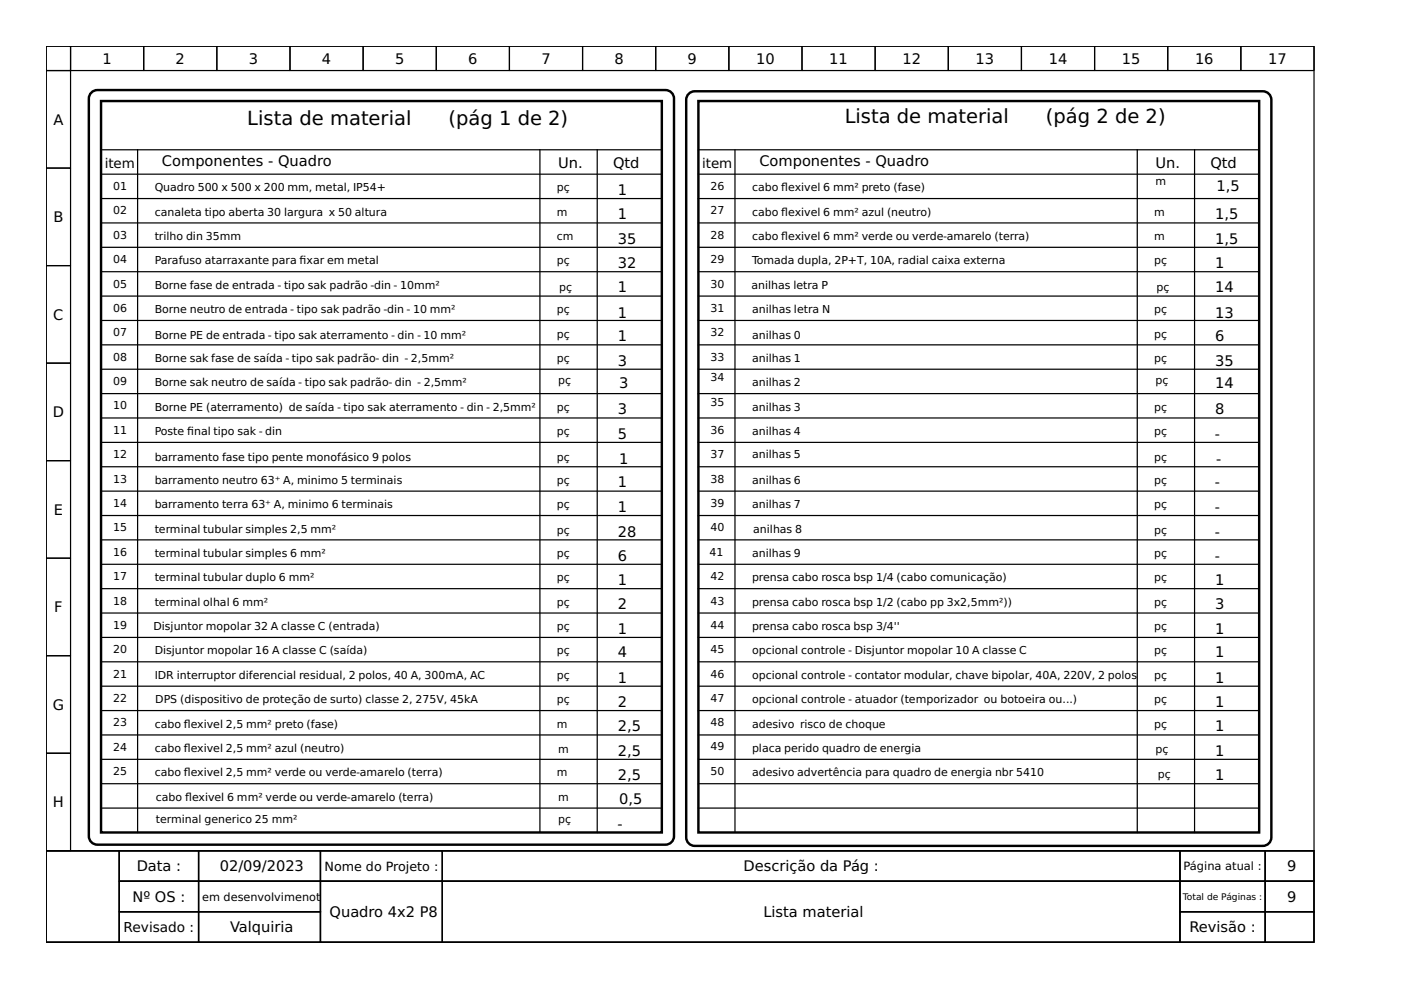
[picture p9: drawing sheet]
<svg xmlns="http://www.w3.org/2000/svg" width="297mm" height="210mm" viewBox="0 0 297 210" stroke-linecap="round" stroke-linejoin="round" font-family="sans-serif">
<g fill="none" stroke="#000" stroke-width=".26">
<path d="M9.8 9.8h268.8v170.6h-268.8zM9.8 9.8h5.2v5.2h-5.2zM9.8 15h5.2v20.6h-5.2zM15 9.8h15.5v5.2h-15.5zM30.5 9.8h15.5v5.2h-15.5zM46 9.8h15.5v5.2h-15.5zM61.5 9.8h15.5v5.2h-15.5zM77 9.8h15.5v5.2h-15.5zM92.5 9.8h15.5v5.2h-15.5zM108 9.8h15.5v5.2h-15.5zM123.5 9.8h15.5v5.2h-15.5zM139 9.8h15.5v5.2h-15.5z"/>
<path d="M154.5 9.8h15.5v5.2h-15.5zM170 9.8h15.6v5.2h-15.6zM185.6 9.8h15.5v5.2h-15.5zM201.1 9.8h15.5v5.2h-15.5zM216.6 9.8h15.5v5.2h-15.5zM232.1 9.8h15.5v5.2h-15.5zM247.6 9.8h15.5v5.2h-15.5zM263.1 9.8h15.5v5.2h-15.5zM9.8 35.6h5.2v20.7h-5.2zM21.4 31.8h118.9M21.4 36.9h118.9M21.4 21.4h118.9"/>
<path d="M29.2 31.8v144.7M114.5 31.8v144.7M126.6 31.8v144.7M148.1 31.8h118.9M148.1 36.9h118.9M148.1 21.4h118.9M155.8 31.8v144.7M241.1 31.8v144.7M253.3 31.8v144.7M9.8 56.3h5.2v20.7h-5.2zM21.4 57.6h118.9M21.4 47.3h118.9"/>
<path d="M21.4 52.4h118.9M21.4 42.1h118.9M148.1 57.6h118.9M148.1 47.3h118.9M148.1 52.4h118.9M148.1 42.1h118.9M9.8 77h5.2v20.7h-5.2zM21.4 62.8h118.9M21.4 67.9h118.9M21.4 73.1h118.9M21.4 78.3h118.9M148.1 62.8h118.9"/>
<path d="M148.1 67.9h118.9M148.1 73.1h118.9M148.1 78.3h118.9M9.8 97.7h5.2v20.6h-5.2zM21.4 88.6h118.9M21.4 93.8h118.9M21.4 99h118.9M21.4 83.5h118.9M148.1 88.6h118.9M148.1 93.8h118.9M148.1 99h118.9M148.1 83.5h118.9"/>
<path d="M9.8 118.3h5.2v20.7h-5.2zM21.4 104.1h118.9M21.4 109.3h118.9M21.4 114.5h118.9M21.4 119.6h118.9M148.1 104.1h118.9M148.1 109.3h118.9M148.1 114.5h118.9M148.1 119.6h118.9M9.8 139h5.2v20.7h-5.2zM21.4 135.1h118.9M21.4 124.8h118.9"/>
<path d="M21.4 130h118.9M148.1 135.1h118.9M148.1 124.8h118.9M148.1 130h118.9M9.8 159.7h5.2v20.7h-5.2zM21.4 140.3h118.9M21.4 145.5h118.9M21.4 150.7h118.9M21.4 155.8h118.9M148.1 140.3h118.9M148.1 145.5h118.9M148.1 150.7h118.9"/>
<path d="M148.1 155.8h118.9M21.4 166.2h118.9M21.4 171.3h118.9M21.4 161h118.9M148.1 166.2h118.9M148.1 171.3h118.9M148.1 161h118.9M9.8 180.4h268.8v19.4h-268.8zM9.8 180.4h15.5v19.4h-15.5zM25.3 180.4h16.8v6.4h-16.8zM25.3 186.8h16.8v6.5h-16.8zM25.3 193.3h16.8v6.5h-16.8z"/>
<path d="M42.1 180.4h25.8v6.4h-25.8zM42.1 186.8h25.8v6.5h-25.8zM42.1 193.3h25.8v6.5h-25.8zM67.9 180.4h25.9v6.4h-25.9zM67.9 186.8h25.9v13h-25.9zM93.8 180.4h156.4v6.4h-156.4zM93.8 186.8h156.4v13h-156.4zM250.2 180.4h18.1v6.4h-18.1zM250.2 186.8h18.1v6.5h-18.1zM250.2 193.3h18.1v6.5h-18.1zM268.3 180.4h10.3v6.4h-10.3zM268.3 186.8h10.3v6.5h-10.3z"/>
<path d="M268.3 193.3h10.3v6.5h-10.3z"/>
</g>
<path d="M19.4 19.6l.8-.4 .4-.1h120.5a1.81 1.81 0 0 1 1.8 1.8v156.4a1.81 1.81 0 0 1-1.8 1.8h-120.5a1.81 1.81 0 0 1-1.8-1.8v-156.4l.1-.5zM146 19.9l.8-.5h.5h120.4a1.81 1.81 0 0 1 1.9 1.8v156.3a1.81 1.81 0 0 1-1.9 1.8h-120.4a1.81 1.81 0 0 1-1.8-1.8v-156.3l.1-.5zM21.4 21.4h118.9v155.1h-118.9zM148.1 21.4h118.9v155.1h-118.9z" fill="none" stroke="#000" stroke-width=".52"/>
<g font-size="4.1">
<text x="52.4" y="26.6">Lista de material</text>
<text x="95.1" y="26.6">(pág 1 de 2)</text>
<text x="179.1" y="26.1">Lista de material</text>
<text x="221.8" y="26.1">(pág 2 de 2)</text>
</g>
<g font-size="3.1">
<text x="21.7" y="13.5">1</text>
<text x="37.2" y="13.5">2</text>
<text x="52.7" y="13.5">3</text>
<text x="68.3" y="13.5">4</text>
<text x="83.8" y="13.5">5</text>
<text x="99.3" y="13.5">6</text>
<text x="114.8" y="13.5">7</text>
<text x="130.3" y="13.5">8</text>
<text x="145.8" y="13.5">9</text>
<text x="160.3" y="13.5">10</text>
<text x="175.8" y="13.5">11</text>
<text x="191.3" y="13.5">12</text>
<text x="206.8" y="13.5">13</text>
<text x="222.4" y="13.5">14</text>
<text x="237.9" y="13.5">15</text>
<text x="253.4" y="13.5">16</text>
<text x="268.9" y="13.5">17</text>
<text x="11.3" y="26.5">A</text>
<text x="34.3" y="35.1">Componentes - Quadro</text>
<text x="118.3" y="35.6">Un.</text>
<text x="130" y="35.6">Qtd</text>
<text x="161" y="35.1">Componentes - Quadro</text>
<text x="245" y="35.6">Un.</text>
<text x="256.6" y="35.6">Qtd</text>
<text x="131" y="41.3">1</text>
<text x="257.9" y="40.5">1,5</text>
<text x="11.3" y="47.1">B</text>
<text x="131" y="46.5">1</text>
<text x="257.7" y="46.5">1,5</text>
<text x="131" y="51.7">35</text>
<text x="257.7" y="51.7">1,5</text>
<text x="131" y="56.8">32</text>
<text x="257.7" y="56.8">1</text>
<text x="131" y="62">1</text>
<text x="257.7" y="62">14</text>
<text x="11.3" y="67.8">C</text>
<text x="131" y="67.4">1</text>
<text x="257.7" y="67.4">13</text>
<text x="131" y="72.3">1</text>
<text x="131" y="77.5">3</text>
<text x="257.7" y="72.3">6</text>
<text x="257.7" y="77.5">35</text>
<text x="131.3" y="82.2">3</text>
<text x="257.7" y="82.2">14</text>
<text x="11.2" y="88.5">D</text>
<text x="131" y="87.8">3</text>
<text x="257.7" y="87.8">8</text>
<text x="131" y="93">5</text>
<text x="257.7" y="93">-</text>
<text x="131.3" y="98.4">1</text>
<text x="257.9" y="98.4">-</text>
<text x="131" y="103.4">1</text>
<text x="257.7" y="103.4">-</text>
<text x="11.4" y="109.2">E</text>
<text x="131" y="114">28</text>
<text x="131" y="108.5">1</text>
<text x="257.7" y="108.5">-</text>
<text x="257.7" y="114">-</text>
<text x="131" y="118.9">6</text>
<text x="257.7" y="118.9">-</text>
<text x="131" y="124">1</text>
<text x="257.7" y="124">1</text>
<text x="11.5" y="129.8">F</text>
<text x="131" y="129.2">2</text>
<text x="257.7" y="129.2">3</text>
<text x="131" y="134.4">1</text>
<text x="257.7" y="134.4">1</text>
<text x="131" y="139.3">4</text>
<text x="257.7" y="139.3">1</text>
<text x="131" y="149.9">2</text>
<text x="131" y="144.7">1</text>
<text x="257.7" y="144.7">1</text>
<text x="257.7" y="149.9">1</text>
<text x="11.2" y="150.5">G</text>
<text x="131" y="155.1">2,5</text>
<text x="257.7" y="155.1">1</text>
<text x="131" y="160.2">2,5</text>
<text x="257.7" y="160.2">1</text>
<text x="131" y="165.4">2,5</text>
<text x="257.7" y="165.4">1</text>
<text x="11.2" y="171.2">H</text>
<text x="131.3" y="170.6">0,5</text>
<text x="131" y="175.7">-</text>
<text x="29" y="184.8">Data :</text>
<text x="46.6" y="184.8">02/09/2023</text>
<text x="157.6" y="184.8">Descrição da Pág :</text>
<text x="272.9" y="184.8">9</text>
<text x="28.1" y="191.2">Nº OS :</text>
<text x="272.9" y="191.2">9</text>
<text x="48.8" y="197.7">Valquiria</text>
<text x="69.9" y="194.5">Quadro 4x2 P8</text>
<text x="161.9" y="194.5">Lista material</text>
<text x="252.2" y="197.7">Revisão :</text>
</g>
<text font-size="2.9" x="26.2" y="197.6">Revisado :</text>
<g font-size="2.8">
<text x="22.2" y="35.6">item</text>
<text x="148.8" y="35.6">item</text>
</g>
<text font-size="2.7" x="68.8" y="184.6">Nome do Projeto :</text>
<g font-size="2.4">
<text x="250.9" y="184.5">Página atual :</text>
<text x="42.9" y="191">em desenvolvimenot</text>
</g>
<g font-size="2.3">
<text x="24" y="40.3">01</text>
<text x="32.8" y="40.5">Quadro 500 x 500 x 200 mm, metal, IP54+</text>
<text x="118.1" y="40.5">pç</text>
<text x="150.7" y="40.3">26</text>
<text x="159.4" y="40.5">cabo fexivel 6 mm² preto (fase)</text>
<text x="165.6" y="40.5">l</text>
<text x="245" y="39.1">m</text>
<text x="24" y="45.5">02</text>
<text x="32.8" y="45.7">canaleta tipo aberta 30 largura x 50 altura</text>
<text x="118.1" y="45.7">m</text>
<text x="150.7" y="45.5">27</text>
<text x="159.4" y="45.7">cabo fexivel 6 mm² azul (neutro)</text>
<text x="165.6" y="45.7">l</text>
<text x="244.7" y="45.7">m</text>
<text x="24" y="50.6">03</text>
<text x="32.8" y="50.9">trilho din 35mm</text>
<text x="118.1" y="50.9">cm</text>
<text x="150.7" y="50.7">28</text>
<text x="159.4" y="50.9">cabo fexivel 6 mm² verde ou verde-amarelo (terra)</text>
<text x="165.6" y="50.9">l</text>
<text x="244.7" y="50.9">m</text>
<text x="24" y="55.8">04</text>
<text x="32.8" y="56.1">Parafuso atarraxante para fxar em metal</text>
<text x="63.5" y="56.1">i</text>
<text x="118.1" y="56.1">pç</text>
<text x="150.7" y="55.8">29</text>
<text x="159.4" y="56.1">Tomada dupla, 2P+T, 10A, radial caixa externa</text>
<text x="244.7" y="56.1">pç</text>
<text x="24" y="61">05</text>
<text x="32.8" y="61.2">Borne fase de entrada - tipo sak padrão -din - 10mm²</text>
<text x="118.6" y="61.7">pç</text>
<text x="150.7" y="61">30</text>
<text x="159.3" y="61.2">anilhas letra P</text>
<text x="245.2" y="61.7">pç</text>
<text x="24" y="71.3">07</text>
<text x="24" y="66.1">06</text>
<text x="32.8" y="66.4">Borne neutro de entrada - tipo sak padrão -din - 10 mm²</text>
<text x="32.8" y="71.8">Borne PE de entrada - tipo sak aterramento - din - 10 mm²</text>
<text x="118.1" y="66.4">pç</text>
<text x="118.1" y="71.6">pç</text>
<text x="150.7" y="71.3">32</text>
<text x="150.7" y="66.1">31</text>
<text x="159.4" y="71.8">anilhas 0</text>
<text x="159.4" y="66.4">anilhas letra N</text>
<text x="244.7" y="71.6">pç</text>
<text x="244.7" y="66.4">pç</text>
<text x="24" y="76.5">08</text>
<text x="32.8" y="76.7">Borne sak fase de saída - tipo sak padrão- din - 2,5mm²</text>
<text x="118.1" y="76.7">pç</text>
<text x="150.7" y="76.5">33</text>
<text x="159.4" y="76.7">anilhas 1</text>
<text x="244.7" y="76.7">pç</text>
<text x="24" y="81.6">09</text>
<text x="32.8" y="81.9">Borne sak neutro de saída - tipo sak padrão- din - 2,5mm²</text>
<text x="118.3" y="81.4">pç</text>
<text x="150.7" y="80.9">34</text>
<text x="159.4" y="81.9">anilhas 2</text>
<text x="245" y="81.4">pç</text>
<text x="24" y="86.8">10</text>
<text x="32.8" y="87.1">Borne PE (aterramento) de saída - tipo sak aterramento - din - 2,5mm²</text>
<text x="118.1" y="87.1">pç</text>
<text x="150.7" y="86">35</text>
<text x="159.4" y="87.1">anilhas 3</text>
<text x="244.7" y="87.1">pç</text>
<text x="24" y="92">11</text>
<text x="32.8" y="92.2">Poste fnal tipo sak - din</text>
<text x="39.7" y="92.2">i</text>
<text x="118.1" y="92.2">pç</text>
<text x="150.7" y="92">36</text>
<text x="159.4" y="92.2">anilhas 4</text>
<text x="244.7" y="92.2">pç</text>
<text x="24" y="97.2">12</text>
<text x="32.8" y="97.7">barramento fase tipo pente monofásico 9 polos</text>
<text x="118.1" y="97.7">pç</text>
<text x="150.7" y="97.2">37</text>
<text x="159.4" y="97.2">anilhas 5</text>
<text x="244.7" y="97.7">pç</text>
<text x="24" y="102.3">13</text>
<text x="24" y="107.5">14</text>
<text x="32.8" y="107.8">barramento terra 63⁺ A, minimo 6 terminais</text>
<text x="32.8" y="102.6">barramento neutro 63⁺ A, minimo 5 terminais</text>
<text x="118.1" y="102.6">pç</text>
<text x="118.1" y="107.8">pç</text>
<text x="150.7" y="102.3">38</text>
<text x="150.7" y="107.5">39</text>
<text x="159.4" y="102.6">anilhas 6</text>
<text x="159.4" y="107.8">anilhas 7</text>
<text x="244.7" y="102.6">pç</text>
<text x="244.7" y="107.8">pç</text>
<text x="24" y="112.7">15</text>
<text x="32.8" y="112.9">terminal tubular simples 2,5 mm²</text>
<text x="118.1" y="113.2">pç</text>
<text x="150.7" y="112.7">40</text>
<text x="159.7" y="112.9">anilhas 8</text>
<text x="244.7" y="113.2">pç</text>
<text x="24" y="117.8">16</text>
<text x="32.8" y="118.1">terminal tubular simples 6 mm²</text>
<text x="118.1" y="118.1">pç</text>
<text x="150.4" y="117.8">41</text>
<text x="159.4" y="118.1">anilhas 9</text>
<text x="244.7" y="118.1">pç</text>
<text x="24" y="123">17</text>
<text x="32.8" y="123.3">terminal tubular duplo 6 mm²</text>
<text x="118.1" y="123.3">pç</text>
<text x="150.7" y="123">42</text>
<text x="159.4" y="123.3">prensa cabo rosca bsp 1/4 (cabo comunicação)</text>
<text x="244.7" y="123.3">pç</text>
<text x="24" y="128.2">18</text>
<text x="32.8" y="128.4">terminal olhal 6 mm²</text>
<text x="118.1" y="128.4">pç</text>
<text x="150.7" y="128.2">43</text>
<text x="159.4" y="128.4">prensa cabo rosca bsp 1/2 (cabo pp 3x2,5mm²))</text>
<text x="244.7" y="128.4">pç</text>
<text x="24" y="133.3">19</text>
<text x="32.5" y="133.6">Disjuntor mopolar 32 A classe C (entrada)</text>
<text x="118.1" y="133.6">pç</text>
<text x="150.7" y="133.3">44</text>
<text x="159.4" y="133.6">prensa cabo rosca bsp 3/4''</text>
<text x="244.7" y="133.6">pç</text>
<text x="24" y="138.5">20</text>
<text x="24" y="143.7">21</text>
<text x="32.8" y="143.9">IDR interruptor diferencial residual, 2 polos, 40 A, 300mA, AC</text>
<text x="32.8" y="138.8">Disjuntor mopolar 16 A classe C (saída)</text>
<text x="118.1" y="143.9">pç</text>
<text x="118.1" y="138.8">pç</text>
<text x="150.7" y="138.5">45</text>
<text x="150.7" y="143.7">46</text>
<text x="159.4" y="143.9">opcional controle - contator modular, chave bipolar, 40A, 220V, 2 polos</text>
<text x="159.4" y="138.8">opcional controle - Disjuntor mopolar 10 A classe C</text>
<text x="244.7" y="143.9">pç</text>
<text x="244.7" y="138.8">pç</text>
<text x="24" y="148.8">22</text>
<text x="32.9" y="149.1">DPS (dispositivo de proteção de surto) classe 2, 275V, 45kA</text>
<text x="118.1" y="149.1">pç</text>
<text x="150.7" y="148.8">47</text>
<text x="159.4" y="149.1">opcional controle - atuador (temporizador ou botoeira ou...)</text>
<text x="244.7" y="149.1">pç</text>
<text x="24" y="154">23</text>
<text x="32.8" y="154.3">cabo fexivel 2,5 mm² preto (fase)</text>
<text x="39" y="154.3">l</text>
<text x="118.1" y="154.3">m</text>
<text x="150.7" y="154">48</text>
<text x="159.4" y="154.3">adesivo risco de choque</text>
<text x="244.7" y="154.3">pç</text>
<text x="24" y="159.2">24</text>
<text x="32.8" y="159.4">cabo fexivel 2,5 mm² azul (neutro)</text>
<text x="39" y="159.4">l</text>
<text x="118.3" y="159.7">m</text>
<text x="150.7" y="158.9">49</text>
<text x="159.4" y="159.4">placa perido quadro de energia</text>
<text x="245" y="159.7">pç</text>
<text x="24" y="164.4">25</text>
<text x="32.8" y="164.6">cabo fexivel 2,5 mm² verde ou verde-amarelo (terra)</text>
<text x="39" y="164.6">l</text>
<text x="118.1" y="164.6">m</text>
<text x="150.7" y="164.4">50</text>
<text x="159.4" y="164.6">adesivo advertência para quadro de energia nbr 5410</text>
<text x="245.5" y="164.9">pç</text>
<text x="33.1" y="169.8">cabo fexivel 6 mm² verde ou verde-amarelo (terra)</text>
<text x="39.2" y="169.8">l</text>
<text x="118.3" y="169.8">m</text>
<text x="33.1" y="174.4">terminal generico 25 mm²</text>
<text x="118.3" y="174.4">pç</text>
</g>
<text font-size="1.9" x="250.8" y="190.8">Total de Páginas :</text>
</svg>
